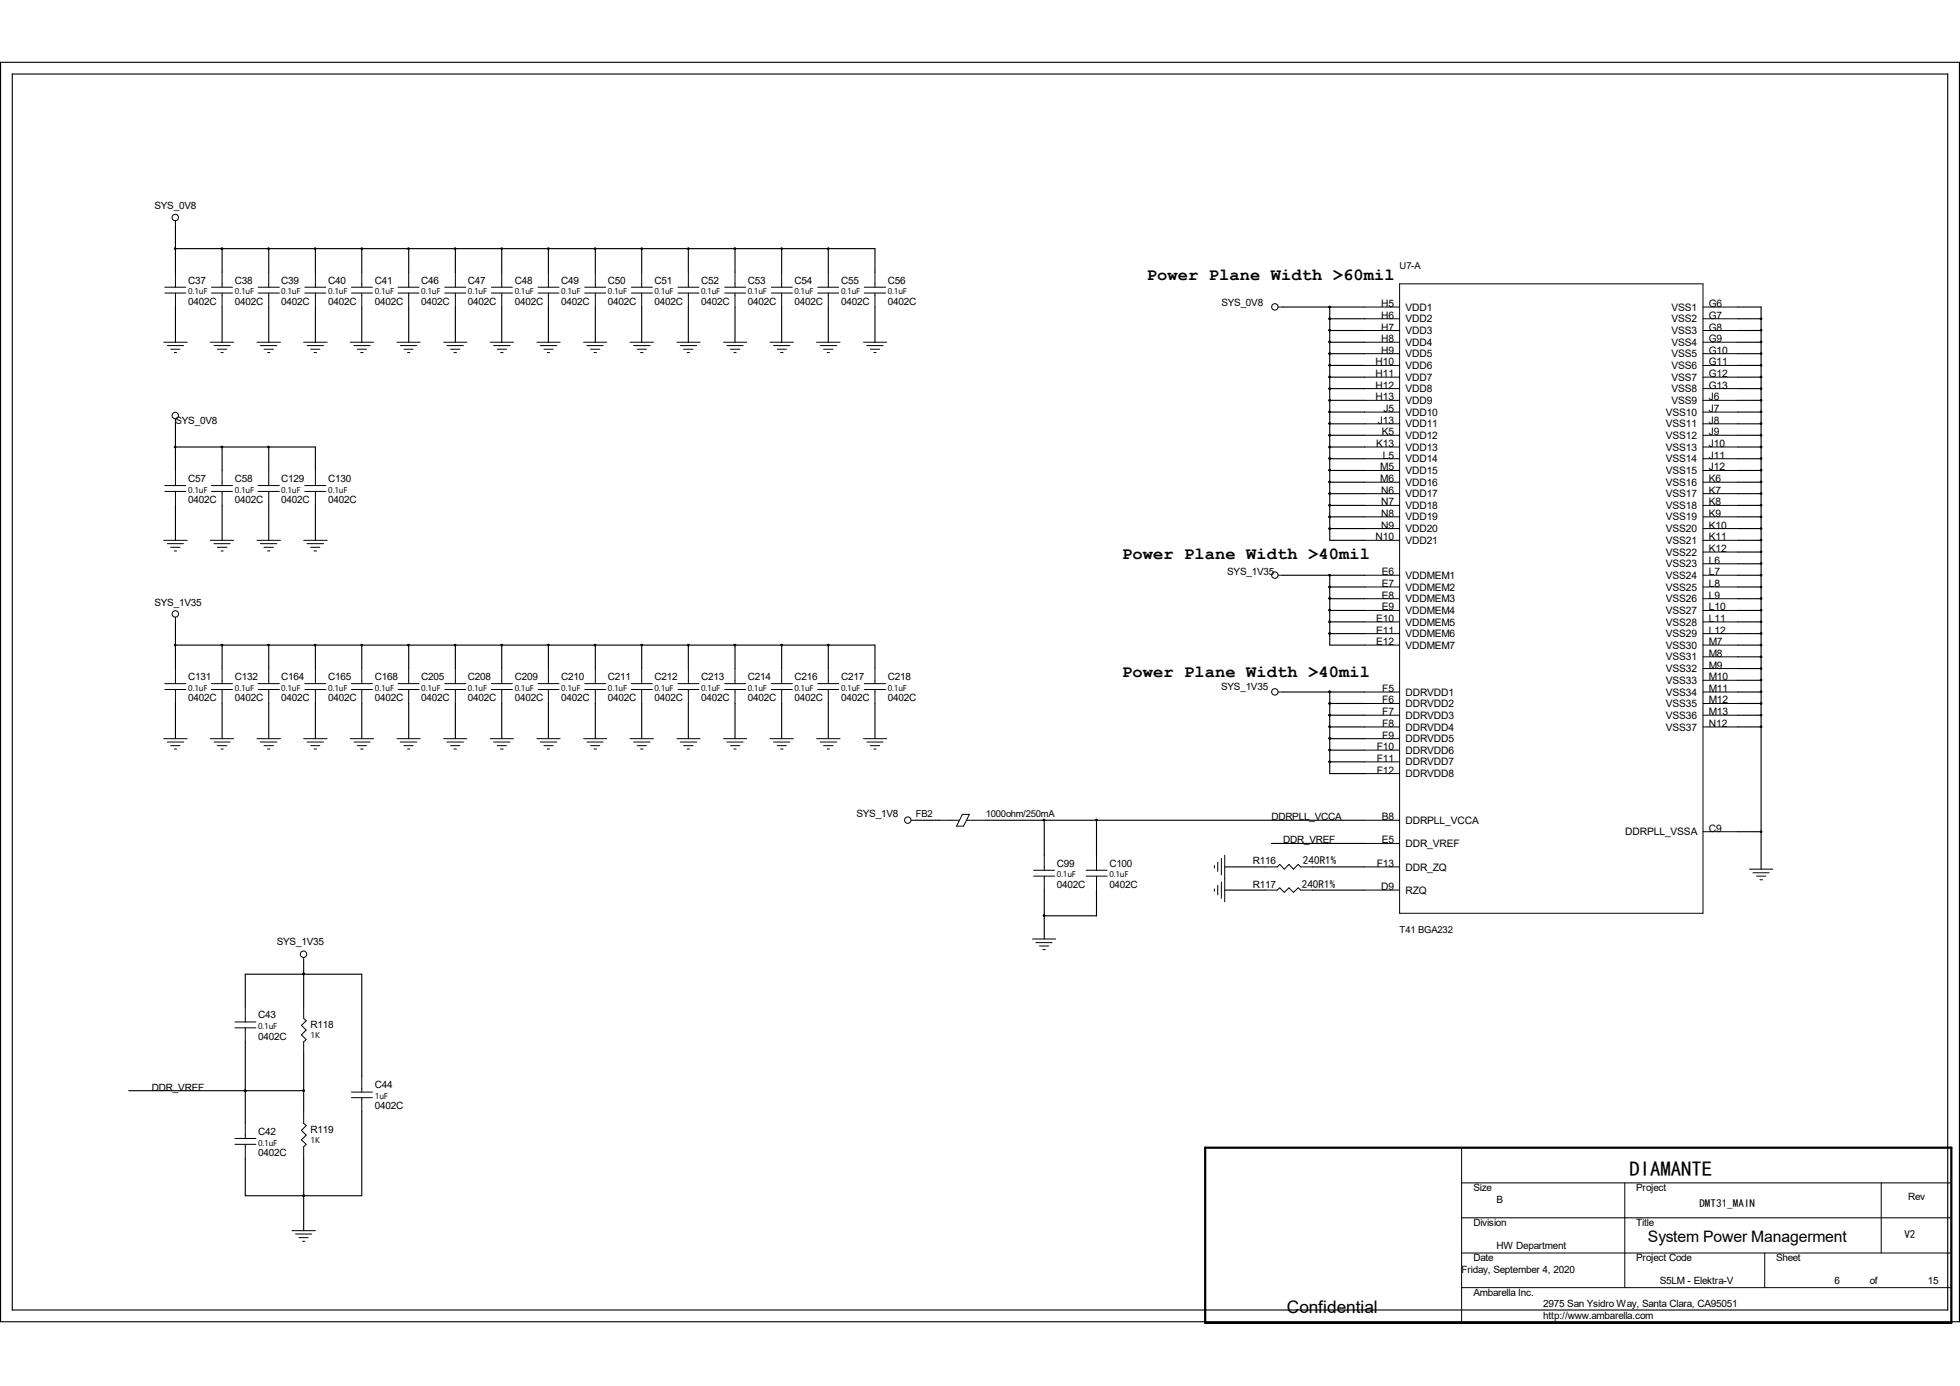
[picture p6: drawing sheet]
<svg xmlns="http://www.w3.org/2000/svg" width="297mm" height="210mm" viewBox="0 0 297 210" stroke-linecap="round" stroke-linejoin="round" font-family="sans-serif">
<g fill="none" stroke="#000" stroke-width=".17">
<path d="M.1 9.4h296.8v190.9h-296.8zM1.9 11.2h293.2v187.3h-293.2zM26.6 34.2v7M26.6 37.7h106v3.5M33.7 37.7v3.5M40.7 37.7v3.5M47.8 37.7v3.5M54.8 37.7v3.5M61.9 37.7v3.5M69 37.7v3.5M76 37.7v3.5M83.1 37.7v3.5"/>
<path d="M90.2 37.7v3.5M97.2 37.7v3.5M104.3 37.7v3.5M111.4 37.7v3.5M118.4 37.7v3.5M125.5 37.7v3.5M26.6 46.5v5.4M33.7 46.5v5.4M40.7 46.5v5.4M47.8 46.5v5.4M54.8 46.5v5.4M61.9 46.5v5.4"/>
<path d="M69 46.5v5.4M76 46.5v5.4M83.1 46.5v5.4M90.2 46.5v5.4M97.2 46.5v5.4M104.3 46.5v5.4M111.4 46.5v5.4M118.4 46.5v5.4M125.5 46.5v5.4M132.6 46.5v5.4M194.4 46.5h12.4M201.5 46.5v35.4h5.3"/>
<path d="M201.5 48.3h5.3M201.5 50.1h5.3M201.5 51.9h5.3M201.5 53.6h5.3M201.5 55.4h5.3M201.5 57.1h5.3M201.5 58.9h5.3M263.4 46.5h3.5v85.2M263.4 48.3h3.5M263.4 50.1h3.5M263.4 51.9h3.5M263.4 53.6h3.5"/>
<path d="M263.4 55.4h3.5M263.4 57.1h3.5M263.4 58.9h3.5M26.6 67.7h21.2v3.6M26.6 64.2v7.1M26.6 76.6v5.3M33.7 67.7v3.6M33.7 76.6v5.3M40.7 67.7v3.6M40.7 76.6v5.3M47.8 76.6v5.3M201.5 60.7h5.3"/>
<path d="M201.5 62.4h5.3M201.5 64.2h5.3M201.5 66h5.3M201.5 67.7h5.3M201.5 69.5h5.3M201.5 71.3h5.3M201.5 73.1h5.3M201.5 74.8h5.3M201.5 76.6h5.3M201.5 78.3h5.3M263.4 60.7h3.5M263.4 62.4h3.5"/>
<path d="M263.4 64.2h3.5M263.4 66h3.5M263.4 67.7h3.5M263.4 69.5h3.5M263.4 71.3h3.5M263.4 73.1h3.5M263.4 74.8h3.5M263.4 76.6h3.5M263.4 78.3h3.5M26.6 97.7h106v3.6M26.6 94.2v7.1M33.7 97.7v3.6"/>
<path d="M40.7 97.7v3.6M47.8 97.7v3.6M54.8 97.7v3.6M61.9 97.7v3.6M69 97.7v3.6M76 97.7v3.6M83.1 97.7v3.6M90.2 97.7v3.6M97.2 97.7v3.6M104.3 97.7v3.6M111.4 97.7v3.6M118.4 97.7v3.6"/>
<path d="M125.5 97.7v3.6M194.4 87.2h12.4M201.5 87.2v10.5h5.3M201.5 80.1h5.3M201.5 88.9h5.3M201.5 90.7h5.3M201.5 92.5h5.3M201.5 94.2h5.3M201.5 96h5.3M263.4 80.1h3.5M263.4 81.9h3.5M263.4 83.7h3.5"/>
<path d="M263.4 85.4h3.5M263.4 87.2h3.5M263.4 88.9h3.5M263.4 90.7h3.5M263.4 92.5h3.5M263.4 94.2h3.5M263.4 96h3.5M263.4 97.7h3.5M263.4 99.5h3.5M26.6 106.6v5.3M33.7 106.6v5.3M40.7 106.6v5.3"/>
<path d="M47.8 106.6v5.3M54.8 106.6v5.3M61.9 106.6v5.3M69 106.6v5.3M76 106.6v5.3M83.1 106.6v5.3M90.2 106.6v5.3M97.2 106.6v5.3M104.3 106.6v5.3M111.4 106.6v5.3M118.4 106.6v5.3M125.5 106.6v5.3"/>
<path d="M132.6 106.6v5.3M194.4 104.9h12.4M201.5 104.9v12.3h5.3M201.5 106.6h5.3M201.5 108.4h5.3M201.5 110.2h5.3M201.5 111.9h5.3M201.5 113.7h5.3M201.5 115.4h5.3M263.4 104.9h3.5M263.4 106.6h3.5M263.4 108.4h3.5"/>
<path d="M263.4 110.2h3.5M263.4 101.3h3.5M263.4 103.1h3.5M138.8 124.3h3.5M149.4 124.3h57.4M158.2 124.3v5.3M158.2 134.9v7.4M166.2 124.3v5.3M166.2 134.9v3.9h-8M185.6 131.4h6.2M185.6 134.9h6.2M192.7 127.8h14.1"/>
<path d="M198.9 131.4h7.9M198.9 134.9h7.9M263.4 126h3.5M37.2 152.6v-5h17.6v15.6M37.2 157.9v12.3M46 147.6h.1M46 145.8v6.8M46 159.6v8.8M19.5 165.3h26.5M37.2 165.3h.1M46 175.5v11M54.8 168.4v12.8h-17.6v-5.7"/>
<path d="M46 181.2h.1"/>
</g>
<path d="M182.6 173.9h113.1v26.5h-113.1z" fill="none" stroke="#000" stroke-width=".34"/>
<g fill="none" stroke="#000" stroke-width=".15">
<path d="M26.6 33.4v.8M24.8 51.9h3.6M25 43.5h3.2M25 44.4h3.2M25.4 52.4h2.4M25.9 52.9h1.4M26.4 53.4h.4M26.6 41.2v2.3M26.6 44.4v2.1M31.9 51.9h3.5M32 43.5h3.2M32 44.4h3.2"/>
<path d="M32.4 52.4h2.5M32.9 52.9h1.5M33.5 53.4h.3M33.7 41.2v2.3M33.7 44.4v2.1M38.9 51.9h3.6M39.1 43.5h3.2M39.1 44.4h3.2M39.5 52.4h2.5M40 52.9h1.4M40.6 53.4h.3M40.7 41.2v2.3"/>
<path d="M40.7 44.4v2.1M46 51.9h3.6M46.2 43.5h3.2M46.2 44.4h3.2M46.5 52.4h2.5M47.1 52.9h1.4M47.6 53.4h.4M47.8 41.2v2.3M47.8 44.4v2.1M53.1 51.9h3.5M53.3 43.5h3.1M53.3 44.4h3.1"/>
<path d="M53.6 52.4h2.5M54.1 52.9h1.4M54.7 53.4h.3M54.8 41.2v2.3M54.8 44.4v2.1M60.2 51.9h3.5M60.3 43.5h3.2M60.3 44.4h3.2M60.7 52.4h2.5M61.2 52.9h1.4M61.8 53.4h.3M61.9 41.2v2.3"/>
<path d="M61.9 44.4v2.1M67.2 51.9h3.5M67.4 43.5h3.2M67.4 44.4h3.2M67.7 52.4h2.5M68.3 52.9h1.4M68.8 53.4h.4M69 41.2v2.3M69 44.4v2.1M74.3 51.9h3.5M74.5 43.5h3.1M74.5 44.4h3.1"/>
<path d="M74.8 52.4h2.5M75.4 52.9h1.4M75.9 53.4h.3M76 41.2v2.3M76 44.4v2.1M81.4 51.9h3.5M81.5 43.5h3.2M81.5 44.4h3.2M81.9 52.4h2.5M82.4 52.9h1.4M82.9 53.4h.4M83.1 41.2v2.3"/>
<path d="M83.1 44.4v2.1M88.4 51.9h3.5M88.6 43.5h3.2M88.6 44.4h3.2M88.9 52.4h2.5M89.5 52.9h1.4M90 53.4h.4M90.2 41.2v2.3M90.2 44.4v2.1M95.5 51.9h3.5M95.7 43.5h3.1M95.7 44.4h3.1"/>
<path d="M96 52.4h2.5M96.6 52.9h1.4M97.1 53.4h.4M97.2 41.2v2.3M97.2 44.4v2.1M102.6 51.9h3.5M102.7 43.5h3.2M102.7 44.4h3.2M103.1 52.4h2.5M103.6 52.9h1.4M104.1 53.4h.4M104.3 41.2v2.3"/>
<path d="M104.3 44.4v2.1M109.6 51.9h3.6M109.8 43.5h3.2M109.8 44.4h3.2M110.2 52.4h2.4M110.7 52.9h1.4M111.2 53.4h.3M111.4 41.2v2.3M111.4 44.4v2.1M116.7 51.9h3.5M116.9 43.5h3.2M116.9 44.4h3.2"/>
<path d="M117.2 52.4h2.5M117.8 52.9h1.4M118.3 53.4h.4M118.4 41.2v2.3M118.4 44.4v2.1M123.7 51.9h3.6M123.9 43.5h3.2M123.9 44.4h3.2M124.3 52.4h2.5M124.8 52.9h1.4M125.3 53.4h.4M125.5 41.2v2.3"/>
<path d="M125.5 44.4v2.1M130.9 51.9h3.5M131 43.5h3.2M131 44.4h3.2M131.4 52.4h2.4M131.9 52.9h1.4M132.4 53.4h.4M132.6 41.2v2.3M132.6 44.4v2.1M193.7 46.5h.7M206.8 46.5h5.3M206.8 48.3h5.3"/>
<path d="M206.8 50.1h5.3M206.8 51.9h5.3M206.8 53.6h5.3M206.8 55.4h5.3M206.8 57.1h5.3M206.8 58.9h5.3M212.1 43h46v95.4h-46zM258.1 46.5h5.3M258.1 48.3h5.3M258.1 50.1h5.3M258.1 51.9h5.3M258.1 53.6h5.3"/>
<path d="M258.1 55.4h5.3M258.1 57.1h5.3M258.1 58.9h5.3M25 73.6h3.2M25 74.5h3.2M26.6 63.5v.7M26.6 71.3v2.3M26.6 74.5v2.1M32 73.6h3.2M32 74.5h3.2M33.7 71.3v2.3M33.7 74.5v2.1"/>
<path d="M39.1 73.6h3.2M39.1 74.5h3.2M40.7 71.3v2.3M40.7 74.5v2.1M46.2 73.6h3.2M46.2 74.5h3.2M47.8 71.3v2.3M47.8 74.5v2.1M206.8 60.7h5.3M206.8 62.4h5.3M206.8 64.2h5.3M206.8 66h5.3"/>
<path d="M206.8 67.7h5.3M206.8 69.5h5.3M206.8 71.3h5.3M206.8 73.1h5.3M206.8 74.8h5.3M206.8 76.6h5.3M206.8 78.3h5.3M258.1 60.7h5.3M258.1 62.4h5.3M258.1 64.2h5.3M258.1 66h5.3M258.1 67.7h5.3"/>
<path d="M258.1 69.5h5.3M258.1 71.3h5.3M258.1 73.1h5.3M258.1 74.8h5.3M258.1 76.6h5.3M258.1 78.3h5.3M24.8 81.9h3.6M25.4 82.4h2.4M25.9 82.9h1.4M26.4 83.5h.4M26.6 93.5v.7M31.9 81.9h3.5"/>
<path d="M32.4 82.4h2.5M32.9 82.9h1.5M33.5 83.5h.3M38.9 81.9h3.6M39.5 82.4h2.5M40 82.9h1.4M40.6 83.5h.3M46 81.9h3.6M46.5 82.4h2.5M47.1 82.9h1.4M47.6 83.5h.4M193.7 87.2h.7"/>
<path d="M206.8 80.1h5.3M206.8 81.9h5.3M206.8 87.2h5.3M206.8 88.9h5.3M206.8 90.7h5.3M206.8 92.5h5.3M206.8 94.2h5.3M206.8 96h5.3M206.8 97.7h5.3M258.1 80.1h5.3M258.1 81.9h5.3M258.1 83.7h5.3"/>
<path d="M258.1 85.4h5.3M258.1 87.2h5.3M258.1 88.9h5.3M258.1 90.7h5.3M258.1 92.5h5.3M258.1 94.2h5.3M258.1 96h5.3M258.1 97.7h5.3M258.1 99.5h5.3M24.8 111.9h3.6M25 103.6h3.2M25 104.5h3.2"/>
<path d="M25.4 112.4h2.4M25.9 113h1.4M26.4 113.5h.4M26.6 101.3v2.3M26.6 104.5v2.1M31.9 111.9h3.5M32 103.6h3.2M32 104.5h3.2M32.4 112.4h2.5M32.9 113h1.5M33.5 113.5h.3M33.7 101.3v2.3"/>
<path d="M33.7 104.5v2.1M38.9 111.9h3.6M39.1 103.6h3.2M39.1 104.5h3.2M39.5 112.4h2.5M40 113h1.4M40.6 113.5h.3M40.7 101.3v2.3M40.7 104.5v2.1M46 111.9h3.6M46.2 103.6h3.2M46.2 104.5h3.2"/>
<path d="M46.5 112.4h2.5M47.1 113h1.4M47.6 113.5h.4M47.8 101.3v2.3M47.8 104.5v2.1M53.1 111.9h3.5M53.3 103.6h3.1M53.3 104.5h3.1M53.6 112.4h2.5M54.1 113h1.4M54.7 113.5h.3M54.8 101.3v2.3"/>
<path d="M54.8 104.5v2.1M60.2 111.9h3.5M60.3 103.6h3.2M60.3 104.5h3.2M60.7 112.4h2.5M61.2 113h1.4M61.8 113.5h.3M61.9 101.3v2.3M61.9 104.5v2.1M67.2 111.9h3.5M67.4 103.6h3.2M67.4 104.5h3.2"/>
<path d="M67.7 112.4h2.5M68.3 113h1.4M68.8 113.5h.4M69 101.3v2.3M69 104.5v2.1M74.3 111.9h3.5M74.5 103.6h3.1M74.5 104.5h3.1M74.8 112.4h2.5M75.4 113h1.4M75.9 113.5h.3M76 101.3v2.3"/>
<path d="M76 104.5v2.1M81.4 111.9h3.5M81.5 103.6h3.2M81.5 104.5h3.2M81.9 112.4h2.5M82.4 113h1.4M82.9 113.5h.4M83.1 101.3v2.3M83.1 104.5v2.1M88.4 111.9h3.5M88.6 103.6h3.2M88.6 104.5h3.2"/>
<path d="M88.9 112.4h2.5M89.5 113h1.4M90 113.5h.4M90.2 101.3v2.3M90.2 104.5v2.1M95.5 111.9h3.5M95.7 103.6h3.1M95.7 104.5h3.1M96 112.4h2.5M96.6 113h1.4M97.1 113.5h.4M97.2 101.3v2.3"/>
<path d="M97.2 104.5v2.1M102.6 111.9h3.5M102.7 103.6h3.2M102.7 104.5h3.2M103.1 112.4h2.5M103.6 113h1.4M104.1 113.5h.4M104.3 101.3v2.3M104.3 104.5v2.1M109.6 111.9h3.6M109.8 103.6h3.2M109.8 104.5h3.2"/>
<path d="M110.2 112.4h2.4M110.7 113h1.4M111.2 113.5h.3M111.4 101.3v2.3M111.4 104.5v2.1M116.7 111.9h3.5M116.9 103.6h3.2M116.9 104.5h3.2M117.2 112.4h2.5M117.8 113h1.4M118.3 113.5h.4M118.4 101.3v2.3"/>
<path d="M118.4 104.5v2.1M123.7 111.9h3.6M123.9 103.6h3.2M123.9 104.5h3.2M124.3 112.4h2.5M124.8 113h1.4M125.3 113.5h.4M125.5 101.3v2.3M125.5 104.5v2.1M130.9 111.9h3.5M131 103.6h3.2M131 104.5h3.2"/>
<path d="M131.4 112.4h2.4M131.9 113h1.4M132.4 113.5h.4M132.6 101.3v2.3M132.6 104.5v2.1M193.7 104.9h.7M206.8 104.9h5.3M206.8 106.6h5.3M206.8 108.4h5.3M206.8 110.2h5.3M206.8 111.9h5.3M206.8 113.7h5.3"/>
<path d="M206.8 115.4h5.3M206.8 117.2h5.3M258.1 101.3h5.3M258.1 103.1h5.3M258.1 104.9h5.3M258.1 106.6h5.3M258.1 108.4h5.3M258.1 110.2h5.3M138.1 124.3h.7M142.3 124.3h3M145.8 123.4h1.1l-.9 1.8h-1.1zM146.6 124.3h2.8"/>
<path d="M156.6 131.9h3.2M156.6 132.8h3.2M158.2 129.6v2.3M158.2 132.8v2.1M164.6 131.9h3.2M164.6 132.8h3.2M166.2 129.6v2.3M166.2 132.8v2.1M184 131.1v.4M184 134.7v.3M184.5 130.6v1.4M184.5 134.2v1.4"/>
<path d="M185.1 130.1v2.5M185.1 133.6v2.5M185.6 129.6v7.1M191.8 134.9h1.7l.4-.4 .7 .7 .7-.7 .7 .7 .7-.7 .4 .4h1.8M191.8 131.4h1.7l.4-.4 .7 .7 .7-.7 .7 .7 .7-.7 .4 .4h1.8M206.8 134.9h5.3M206.8 124.3h5.3M206.8 127.8h5.3M206.8 131.4h5.3M258.1 126h5.3M265.1 131.7h3.5M265.6 132.2h2.5"/>
<path d="M266.2 132.8h1.4M266.7 133.3h.4M35.6 154.9h3.2M35.6 155.7h3.2M37.2 152.6v2.3M37.2 155.7v2.2M46 152.6v1.7l.4 .4-.7 .7 .7 .7-.7 .7 .7 .7-.4 .4v1.7M46 145.1v.7M156.5 142.3h3.5M157 142.8h2.4M157.5 143.3h1.4M158 143.9h.4"/>
<path d="M35.6 172.5h3.2M35.6 173.4h3.2M37.2 170.2v2.3M37.2 173.4v2.1M46 168.4v1.8l.4 .4-.7 .7 .7 .7-.7 .7 .7 .7-.4 .4v1.7M53.3 165.5h3.1M53.3 166.3h3.1M54.8 163.2v2.3M54.8 166.3v2.1M221.5 173.9v26.5M221.5 179.2h74.2M246.2 179.2v15.9"/>
<path d="M285.1 179.2v10.7M44.2 186.5h3.6M44.8 187h2.4M45.3 187.5h1.4M45.8 188.1h.4M221.5 184.5h74.2M221.5 189.9h74.2M221.5 195.1h74.2M267.4 189.9v5.2"/>
<circle cx="26.6" cy="33" r=".49"/>
<circle cx="193.2" cy="46.5" r=".49"/>
<circle cx="26.6" cy="63" r=".49"/>
<circle cx="26.6" cy="93" r=".49"/>
<circle cx="193.2" cy="87.1" r=".49"/>
<circle cx="193.2" cy="104.8" r=".49"/>
<circle cx="137.6" cy="124.3" r=".49"/>
<circle cx="46" cy="144.6" r=".49"/>
</g>
<g fill="#000" stroke="#000" stroke-width=".15">
<path d="M33.5 37.6h.2v.2h-.2z" fill-rule="evenodd"/>
<path d="M111.3 37.6h.2v.2h-.2z" fill-rule="evenodd"/>
<path d="M201.4 53.5h.2v.2h-.2z" fill-rule="evenodd"/>
<path d="M201.4 55.3h.2v.1h-.2z" fill-rule="evenodd"/>
<path d="M201.4 46.4h.2v.2h-.2z" fill-rule="evenodd"/>
<path d="M201.4 48.2h.2v.2h-.2z" fill-rule="evenodd"/>
<path d="M201.4 49.9h.2v.2h-.2z" fill-rule="evenodd"/>
<path d="M201.4 51.7h.2v.2h-.2z" fill-rule="evenodd"/>
<path d="M201.4 57h.2v.2h-.2z" fill-rule="evenodd"/>
<path d="M201.4 58.8h.2v.2h-.2z" fill-rule="evenodd"/>
<path d="M33.5 67.6h.2v.2h-.2z" fill-rule="evenodd"/>
<path d="M201.4 60.6h.2v.2h-.2z" fill-rule="evenodd"/>
<path d="M201.4 65.9h.2v.1h-.2z" fill-rule="evenodd"/>
<path d="M201.4 67.6h.2v.2h-.2z" fill-rule="evenodd"/>
<path d="M201.4 72.9h.2v.2h-.2z" fill-rule="evenodd"/>
<path d="M201.4 74.7h.2v.2h-.2z" fill-rule="evenodd"/>
<path d="M201.4 62.3h.2v.2h-.2z" fill-rule="evenodd"/>
<path d="M201.4 64.1h.2v.2h-.2z" fill-rule="evenodd"/>
<path d="M201.4 69.4h.2v.2h-.2z" fill-rule="evenodd"/>
<path d="M201.4 71.2h.2v.1h-.2z" fill-rule="evenodd"/>
<path d="M201.4 76.5h.2v.1h-.2z" fill-rule="evenodd"/>
<path d="M201.4 78.2h.2v.2h-.2z" fill-rule="evenodd"/>
<path d="M33.5 97.7h.2v.1h-.2z" fill-rule="evenodd"/>
<path d="M111.3 97.7h.2v.1h-.2z" fill-rule="evenodd"/>
<path d="M201.4 80h.2v.2h-.2z" fill-rule="evenodd"/>
<path d="M201.4 87.1h.2v.2h-.2z" fill-rule="evenodd"/>
<path d="M201.4 92.4h.2v.1h-.2z" fill-rule="evenodd"/>
<path d="M201.4 94.1h.2v.2h-.2z" fill-rule="evenodd"/>
<path d="M201.4 95.9h.2v.2h-.2z" fill-rule="evenodd"/>
<path d="M201.4 88.9h.2v.1h-.2z" fill-rule="evenodd"/>
<path d="M201.4 90.6h.2v.2h-.2z" fill-rule="evenodd"/>
<path d="M201.4 115.3h.2v.2h-.2z" fill-rule="evenodd"/>
<path d="M201.4 113.6h.2v.1h-.2z" fill-rule="evenodd"/>
<path d="M201.4 108.3h.2v.2h-.2z" fill-rule="evenodd"/>
<path d="M201.4 104.7h.2v.2h-.2z" fill-rule="evenodd"/>
<path d="M201.4 111.8h.2v.2h-.2z" fill-rule="evenodd"/>
<path d="M201.4 110h.2v.2h-.2z" fill-rule="evenodd"/>
<path d="M201.4 106.5h.2v.2h-.2z" fill-rule="evenodd"/>
<circle cx="26.5" cy="37.7" r=".13"/>
<circle cx="40.7" cy="37.7" r=".13"/>
<circle cx="47.8" cy="37.7" r=".13"/>
<circle cx="54.8" cy="37.7" r=".13"/>
<circle cx="61.9" cy="37.7" r=".13"/>
<circle cx="69" cy="37.7" r=".13"/>
<circle cx="76" cy="37.7" r=".13"/>
<circle cx="83.1" cy="37.7" r=".13"/>
<circle cx="90.2" cy="37.7" r=".13"/>
<circle cx="97.2" cy="37.7" r=".13"/>
<circle cx="104.3" cy="37.7" r=".13"/>
<circle cx="118.4" cy="37.7" r=".13"/>
<circle cx="125.5" cy="37.7" r=".13"/>
<circle cx="266.9" cy="57.1" r=".13"/>
<circle cx="266.9" cy="58.9" r=".13"/>
<circle cx="266.9" cy="48.3" r=".13"/>
<circle cx="266.9" cy="50" r=".13"/>
<circle cx="266.9" cy="51.8" r=".13"/>
<circle cx="266.9" cy="53.6" r=".13"/>
<circle cx="266.9" cy="55.4" r=".13"/>
<circle cx="26.5" cy="67.7" r=".13"/>
<circle cx="40.7" cy="67.7" r=".13"/>
<circle cx="266.9" cy="62.4" r=".13"/>
<circle cx="266.9" cy="78.3" r=".13"/>
<circle cx="266.9" cy="60.7" r=".13"/>
<circle cx="266.9" cy="67.7" r=".13"/>
<circle cx="266.9" cy="69.5" r=".13"/>
<circle cx="266.9" cy="66" r=".13"/>
<circle cx="266.9" cy="73" r=".13"/>
<circle cx="266.9" cy="71.2" r=".13"/>
<circle cx="266.9" cy="74.8" r=".13"/>
<circle cx="266.9" cy="64.2" r=".13"/>
<circle cx="266.9" cy="76.6" r=".13"/>
<circle cx="26.5" cy="97.7" r=".13"/>
<circle cx="40.7" cy="97.7" r=".13"/>
<circle cx="47.8" cy="97.7" r=".13"/>
<circle cx="54.8" cy="97.7" r=".13"/>
<circle cx="61.9" cy="97.7" r=".13"/>
<circle cx="69" cy="97.7" r=".13"/>
<circle cx="76" cy="97.7" r=".13"/>
<circle cx="83.1" cy="97.7" r=".13"/>
<circle cx="90.2" cy="97.7" r=".13"/>
<circle cx="97.2" cy="97.7" r=".13"/>
<circle cx="104.3" cy="97.7" r=".13"/>
<circle cx="118.4" cy="97.7" r=".13"/>
<circle cx="125.5" cy="97.7" r=".13"/>
<circle cx="266.9" cy="80.1" r=".13"/>
<circle cx="266.9" cy="87.2" r=".13"/>
<circle cx="266.9" cy="81.8" r=".13"/>
<circle cx="266.9" cy="85.4" r=".13"/>
<circle cx="266.9" cy="92.5" r=".13"/>
<circle cx="266.9" cy="94.2" r=".13"/>
<circle cx="266.9" cy="96" r=".13"/>
<circle cx="266.9" cy="83.6" r=".13"/>
<circle cx="266.9" cy="88.9" r=".13"/>
<circle cx="266.9" cy="97.7" r=".13"/>
<circle cx="266.9" cy="99.5" r=".13"/>
<circle cx="266.9" cy="90.7" r=".13"/>
<circle cx="266.9" cy="101.3" r=".13"/>
<circle cx="266.9" cy="104.8" r=".13"/>
<circle cx="266.9" cy="108.4" r=".13"/>
<circle cx="266.9" cy="110.1" r=".13"/>
<circle cx="266.9" cy="106.6" r=".13"/>
<circle cx="266.9" cy="103" r=".13"/>
<circle cx="158.2" cy="138.7" r=".13"/>
<circle cx="158.2" cy="124.2" r=".13"/>
<circle cx="166.2" cy="124.2" r=".13"/>
<circle cx="266.9" cy="126" r=".13"/>
<circle cx="46" cy="147.6" r=".13"/>
<circle cx="37.2" cy="165.3" r=".13"/>
<circle cx="46" cy="165.3" r=".13"/>
<circle cx="46" cy="181.2" r=".13"/>
</g>
<text font-size="3.2" x="246.9" y="178.2">DIAMANTE</text>
<g font-size="2.6">
<text x="173.8" y="42.5">Power Plane Width &gt;60mil</text>
<text x="170.1" y="84.7">Power Plane Width &gt;40mil</text>
<text x="170.1" y="102.5">Power Plane Width &gt;40mil</text>
<text x="195" y="199">Confidential</text>
</g>
<text font-size="2.4" x="249.7" y="188.3">System Power Managerment</text>
<g font-size="1.7">
<text x="197.4" y="131">240R1%</text>
<text x="197.3" y="134.5">240R1%</text>
<text x="257.5" y="182.9">DMT31_MAIN</text>
<text x="288.6" y="187.5">V2</text>
</g>
<g font-size="1.6">
<text x="209.3" y="46.5">H5</text>
<text x="213" y="47.1">VDD1</text>
<text x="253.3" y="47.1">VSS1</text>
<text x="259" y="46.5">G6</text>
<text x="209.3" y="48.3">H6</text>
<text x="209.3" y="50.1">H7</text>
<text x="209.3" y="51.9">H8</text>
<text x="209.3" y="53.6">H9</text>
<text x="213" y="48.9">VDD2</text>
<text x="213" y="50.6">VDD3</text>
<text x="213" y="52.4">VDD4</text>
<text x="253.3" y="48.9">VSS2</text>
<text x="253.3" y="50.6">VSS3</text>
<text x="253.3" y="52.4">VSS4</text>
<text x="259" y="48.3">G7</text>
<text x="259" y="50.1">G8</text>
<text x="259" y="51.9">G9</text>
<text x="259" y="53.6">G10</text>
<text x="208.4" y="55.4">H10</text>
<text x="208.4" y="57.1">H11</text>
<text x="208.4" y="58.9">H12</text>
<text x="213" y="54.1">VDD5</text>
<text x="213" y="55.9">VDD6</text>
<text x="213" y="57.7">VDD7</text>
<text x="213" y="59.4">VDD8</text>
<text x="253.3" y="54.1">VSS5</text>
<text x="253.3" y="55.9">VSS6</text>
<text x="253.3" y="57.7">VSS7</text>
<text x="253.3" y="59.4">VSS8</text>
<text x="259" y="55.4">G11</text>
<text x="259" y="57.1">G12</text>
<text x="259" y="58.9">G13</text>
<text x="208.4" y="60.7">H13</text>
<text x="208.8" y="64.2">J13</text>
<text x="209.4" y="66">K5</text>
<text x="209.6" y="62.4">J5</text>
<text x="213" y="61.2">VDD9</text>
<text x="213" y="63">VDD10</text>
<text x="213" y="64.8">VDD11</text>
<text x="252.4" y="63">VSS10</text>
<text x="252.4" y="64.8">VSS11</text>
<text x="253.3" y="61.2">VSS9</text>
<text x="259" y="60.7">J6</text>
<text x="259" y="62.4">J7</text>
<text x="259" y="64.2">J8</text>
<text x="259" y="66">J9</text>
<text x="208.5" y="67.7">K13</text>
<text x="209.2" y="71.3">M5</text>
<text x="209.5" y="69.5">L5</text>
<text x="213" y="66.5">VDD12</text>
<text x="213" y="68.3">VDD13</text>
<text x="213" y="70.1">VDD14</text>
<text x="213" y="71.8">VDD15</text>
<text x="252.4" y="66.5">VSS12</text>
<text x="252.4" y="68.3">VSS13</text>
<text x="252.4" y="70.1">VSS14</text>
<text x="252.4" y="71.8">VSS15</text>
<text x="259" y="67.7">J10</text>
<text x="259" y="69.5">J11</text>
<text x="259" y="71.3">J12</text>
<text x="209.2" y="73.1">M6</text>
<text x="209.3" y="74.8">N6</text>
<text x="209.3" y="76.6">N7</text>
<text x="213" y="73.6">VDD16</text>
<text x="213" y="75.4">VDD17</text>
<text x="213" y="77.1">VDD18</text>
<text x="252.4" y="73.6">VSS16</text>
<text x="252.4" y="75.4">VSS17</text>
<text x="252.4" y="77.1">VSS18</text>
<text x="259" y="73.1">K6</text>
<text x="259" y="74.8">K7</text>
<text x="259" y="76.6">K8</text>
<text x="208.4" y="81.9">N10</text>
<text x="209.3" y="78.3">N8</text>
<text x="209.3" y="80.1">N9</text>
<text x="213" y="78.9">VDD19</text>
<text x="213" y="80.6">VDD20</text>
<text x="213" y="82.4">VDD21</text>
<text x="252.4" y="78.9">VSS19</text>
<text x="252.4" y="80.6">VSS20</text>
<text x="252.4" y="82.4">VSS21</text>
<text x="259" y="78.3">K9</text>
<text x="259" y="80.1">K10</text>
<text x="259" y="81.9">K11</text>
<text x="259" y="83.7">K12</text>
<text x="209.4" y="87.2">E6</text>
<text x="209.4" y="88.9">E7</text>
<text x="213" y="87.7">VDDMEM1</text>
<text x="213" y="89.5">VDDMEM2</text>
<text x="252.4" y="84.2">VSS22</text>
<text x="252.4" y="86">VSS23</text>
<text x="252.4" y="87.7">VSS24</text>
<text x="252.4" y="89.5">VSS25</text>
<text x="259" y="85.4">L6</text>
<text x="259" y="87.2">L7</text>
<text x="259" y="88.9">L8</text>
<text x="208.5" y="94.2">E10</text>
<text x="209.4" y="90.7">E8</text>
<text x="209.4" y="92.5">E9</text>
<text x="213" y="91.3">VDDMEM3</text>
<text x="213" y="93">VDDMEM4</text>
<text x="213" y="94.8">VDDMEM5</text>
<text x="252.4" y="91.3">VSS26</text>
<text x="252.4" y="93">VSS27</text>
<text x="252.4" y="94.8">VSS28</text>
<text x="259" y="90.7">L9</text>
<text x="259" y="92.5">L10</text>
<text x="259" y="94.2">L11</text>
<text x="208.5" y="96">E11</text>
<text x="208.5" y="97.7">E12</text>
<text x="213" y="96.6">VDDMEM6</text>
<text x="213" y="98.3">VDDMEM7</text>
<text x="252.4" y="96.6">VSS29</text>
<text x="252.4" y="98.3">VSS30</text>
<text x="252.4" y="100.1">VSS31</text>
<text x="252.4" y="101.9">VSS32</text>
<text x="259" y="96">L12</text>
<text x="259" y="97.7">M7</text>
<text x="259" y="99.5">M8</text>
<text x="259" y="101.3">M9</text>
<text x="209.5" y="104.9">F5</text>
<text x="209.5" y="106.6">F6</text>
<text x="213" y="105.4">DDRVDD1</text>
<text x="213" y="107.1">DDRVDD2</text>
<text x="252.4" y="103.6">VSS33</text>
<text x="252.4" y="105.4">VSS34</text>
<text x="252.4" y="107.1">VSS35</text>
<text x="259" y="103.1">M10</text>
<text x="259" y="104.9">M11</text>
<text x="259" y="106.6">M12</text>
<text x="208.6" y="113.7">F10</text>
<text x="209.5" y="108.4">F7</text>
<text x="209.5" y="110.2">F8</text>
<text x="209.5" y="111.9">F9</text>
<text x="213" y="108.9">DDRVDD3</text>
<text x="213" y="110.7">DDRVDD4</text>
<text x="213" y="112.5">DDRVDD5</text>
<text x="252.4" y="108.9">VSS36</text>
<text x="252.4" y="110.7">VSS37</text>
<text x="259" y="108.4">M13</text>
<text x="259" y="110.2">N12</text>
<text x="208.6" y="115.4">F11</text>
<text x="208.6" y="117.2">F12</text>
<text x="213" y="114.2">DDRVDD6</text>
<text x="213" y="116">DDRVDD7</text>
<text x="213" y="117.8">DDRVDD8</text>
<text x="209.4" y="124.3">B8</text>
<text x="213" y="124.8">DDRPLL_VCCA</text>
<text x="208.6" y="131.4">F13</text>
<text x="209.4" y="127.8">E5</text>
<text x="213" y="128.4">DDR_VREF</text>
<text x="213" y="131.9">DDR_ZQ</text>
<text x="246.3" y="126.6">DDRPLL_VSSA</text>
<text x="259" y="126">C9</text>
<text x="209.3" y="134.9">D9</text>
<text x="213" y="135.4">RZQ</text>
</g>
<g font-size="1.5">
<text x="23.4" y="31.7">SYS_0V8</text>
<text x="28.5" y="43">C37</text>
<text x="28.5" y="46.2">0402C</text>
<text x="35.6" y="43">C38</text>
<text x="35.6" y="46.2">0402C</text>
<text x="42.6" y="43">C39</text>
<text x="42.6" y="46.2">0402C</text>
<text x="49.7" y="43">C40</text>
<text x="49.7" y="46.2">0402C</text>
<text x="56.8" y="43">C41</text>
<text x="56.8" y="46.2">0402C</text>
<text x="63.8" y="43">C46</text>
<text x="63.8" y="46.2">0402C</text>
<text x="70.9" y="43">C47</text>
<text x="70.9" y="46.2">0402C</text>
<text x="78" y="43">C48</text>
<text x="78" y="46.2">0402C</text>
<text x="85" y="43">C49</text>
<text x="85" y="46.2">0402C</text>
<text x="92.1" y="43">C50</text>
<text x="92.1" y="46.2">0402C</text>
<text x="99.2" y="43">C51</text>
<text x="99.2" y="46.2">0402C</text>
<text x="106.3" y="43">C52</text>
<text x="106.3" y="46.2">0402C</text>
<text x="113.3" y="43">C53</text>
<text x="113.3" y="46.2">0402C</text>
<text x="120.4" y="43">C54</text>
<text x="120.4" y="46.2">0402C</text>
<text x="127.5" y="43">C55</text>
<text x="127.5" y="46.2">0402C</text>
<text x="134.5" y="43">C56</text>
<text x="134.5" y="46.2">0402C</text>
<text x="185.1" y="46.4">SYS_0V8</text>
<text x="26.6" y="64.2">SYS_0V8</text>
<text x="28.5" y="73.1">C57</text>
<text x="28.5" y="76.2">0402C</text>
<text x="35.6" y="73.1">C58</text>
<text x="35.6" y="76.2">0402C</text>
<text x="42.6" y="73.1">C129</text>
<text x="42.6" y="76.2">0402C</text>
<text x="49.7" y="73.1">C130</text>
<text x="49.7" y="76.2">0402C</text>
<text x="186" y="87.2">SYS_1V35</text>
<text x="23.4" y="91.8">SYS_1V35</text>
<text x="28.5" y="103.1">C131</text>
<text x="28.5" y="106.3">0402C</text>
<text x="35.6" y="103.1">C132</text>
<text x="35.6" y="106.3">0402C</text>
<text x="42.6" y="103.1">C164</text>
<text x="42.6" y="106.3">0402C</text>
<text x="49.7" y="103.1">C165</text>
<text x="49.7" y="106.3">0402C</text>
<text x="56.8" y="103.1">C168</text>
<text x="56.8" y="106.3">0402C</text>
<text x="63.8" y="103.1">C205</text>
<text x="63.8" y="106.3">0402C</text>
<text x="70.9" y="103.1">C208</text>
<text x="70.9" y="106.3">0402C</text>
<text x="78" y="103.1">C209</text>
<text x="78" y="106.3">0402C</text>
<text x="85" y="103.1">C210</text>
<text x="85" y="106.3">0402C</text>
<text x="92.1" y="103.1">C211</text>
<text x="92.1" y="106.3">0402C</text>
<text x="99.2" y="103.1">C212</text>
<text x="99.2" y="106.3">0402C</text>
<text x="106.3" y="103.1">C213</text>
<text x="106.3" y="106.3">0402C</text>
<text x="113.3" y="103.1">C214</text>
<text x="113.3" y="106.3">0402C</text>
<text x="120.4" y="103.1">C216</text>
<text x="120.4" y="106.3">0402C</text>
<text x="127.5" y="103.1">C217</text>
<text x="127.5" y="106.3">0402C</text>
<text x="134.5" y="103.1">C218</text>
<text x="134.5" y="106.3">0402C</text>
<text x="185" y="104.5">SYS_1V35</text>
<text x="129.8" y="123.7">SYS_1V8</text>
<text x="192.7" y="124.3">DDRPLL_VCCA</text>
<text x="160.1" y="131.4">C99</text>
<text x="168.1" y="131.4">C100</text>
<text x="189.9" y="131">R116</text>
<text x="194.4" y="127.8">DDR_VREF</text>
<text x="160.1" y="134.5">0402C</text>
<text x="168.1" y="134.5">0402C</text>
<text x="189.9" y="134.5">R117</text>
<text x="42" y="143.2">SYS_1V35</text>
<text x="39.1" y="154.3">C43</text>
<text x="47.1" y="155.7">R118</text>
<text x="39.1" y="157.5">0402C</text>
<text x="23" y="165.3">DDR_VREF</text>
<text x="56.8" y="164.9">C44</text>
<text x="39.1" y="172">C42</text>
<text x="47.1" y="171.6">R119</text>
<text x="56.8" y="168.1">0402C</text>
<text x="39.1" y="175.2">0402C</text>
<text x="223.3" y="180.5">Size</text>
<text x="223.3" y="185.8">Division</text>
<text x="226.8" y="182.2">B</text>
<text x="247.9" y="185.8">Title</text>
<text x="247.9" y="180.5">Project</text>
<text x="289.1" y="181.9">Rev</text>
<text x="223.3" y="191.1">Date</text>
<text x="226.8" y="189.3">HW Department</text>
<text x="247.9" y="191.1">Project Code</text>
<text x="269.2" y="191.1">Sheet</text>
<text x="221.5" y="192.8">Friday, September 4, 2020</text>
<text x="223.3" y="196.4">Ambarella Inc.</text>
<text x="251.5" y="194.6">S5LM - Elektra-V</text>
<text x="278" y="194.6">6</text>
<text x="283.3" y="194.6">of</text>
<text x="292.1" y="194.6">15</text>
<text x="233.8" y="199.9">http://www.ambarella.com</text>
<text x="233.8" y="198.1">2975 San Ysidro Way, Santa Clara, CA95051</text>
</g>
<g font-size="1.4">
<text x="212.1" y="40.7">U7-A</text>
<text x="138.8" y="123.7">FB2</text>
<text x="149.4" y="123.7">1000ohm/250mA</text>
<text x="212.1" y="141.4">T41 BGA232</text>
</g>
<g font-size="1.3">
<text x="28.5" y="44.6">0.1uF</text>
<text x="35.6" y="44.6">0.1uF</text>
<text x="42.6" y="44.6">0.1uF</text>
<text x="49.7" y="44.6">0.1uF</text>
<text x="56.8" y="44.6">0.1uF</text>
<text x="63.8" y="44.6">0.1uF</text>
<text x="70.9" y="44.6">0.1uF</text>
<text x="78" y="44.6">0.1uF</text>
<text x="85" y="44.6">0.1uF</text>
<text x="92.1" y="44.6">0.1uF</text>
<text x="99.2" y="44.6">0.1uF</text>
<text x="106.3" y="44.6">0.1uF</text>
<text x="113.3" y="44.6">0.1uF</text>
<text x="120.4" y="44.6">0.1uF</text>
<text x="127.5" y="44.6">0.1uF</text>
<text x="134.5" y="44.6">0.1uF</text>
<text x="28.5" y="74.6">0.1uF</text>
<text x="35.6" y="74.6">0.1uF</text>
<text x="42.6" y="74.6">0.1uF</text>
<text x="49.7" y="74.6">0.1uF</text>
<text x="28.5" y="104.7">0.1uF</text>
<text x="35.6" y="104.7">0.1uF</text>
<text x="42.6" y="104.7">0.1uF</text>
<text x="49.7" y="104.7">0.1uF</text>
<text x="56.8" y="104.7">0.1uF</text>
<text x="63.8" y="104.7">0.1uF</text>
<text x="70.9" y="104.7">0.1uF</text>
<text x="78" y="104.7">0.1uF</text>
<text x="85" y="104.7">0.1uF</text>
<text x="92.1" y="104.7">0.1uF</text>
<text x="99.2" y="104.7">0.1uF</text>
<text x="106.3" y="104.7">0.1uF</text>
<text x="113.3" y="104.7">0.1uF</text>
<text x="120.4" y="104.7">0.1uF</text>
<text x="127.5" y="104.7">0.1uF</text>
<text x="134.5" y="104.7">0.1uF</text>
<text x="160.1" y="132.9">0.1uF</text>
<text x="168.1" y="132.9">0.1uF</text>
<text x="39.1" y="155.9">0.1uF</text>
<text x="47.1" y="157.4">1K</text>
<text x="56.8" y="166.5">1uF</text>
<text x="39.1" y="173.6">0.1uF</text>
<text x="47.1" y="173.2">1K</text>
</g>
</svg>
